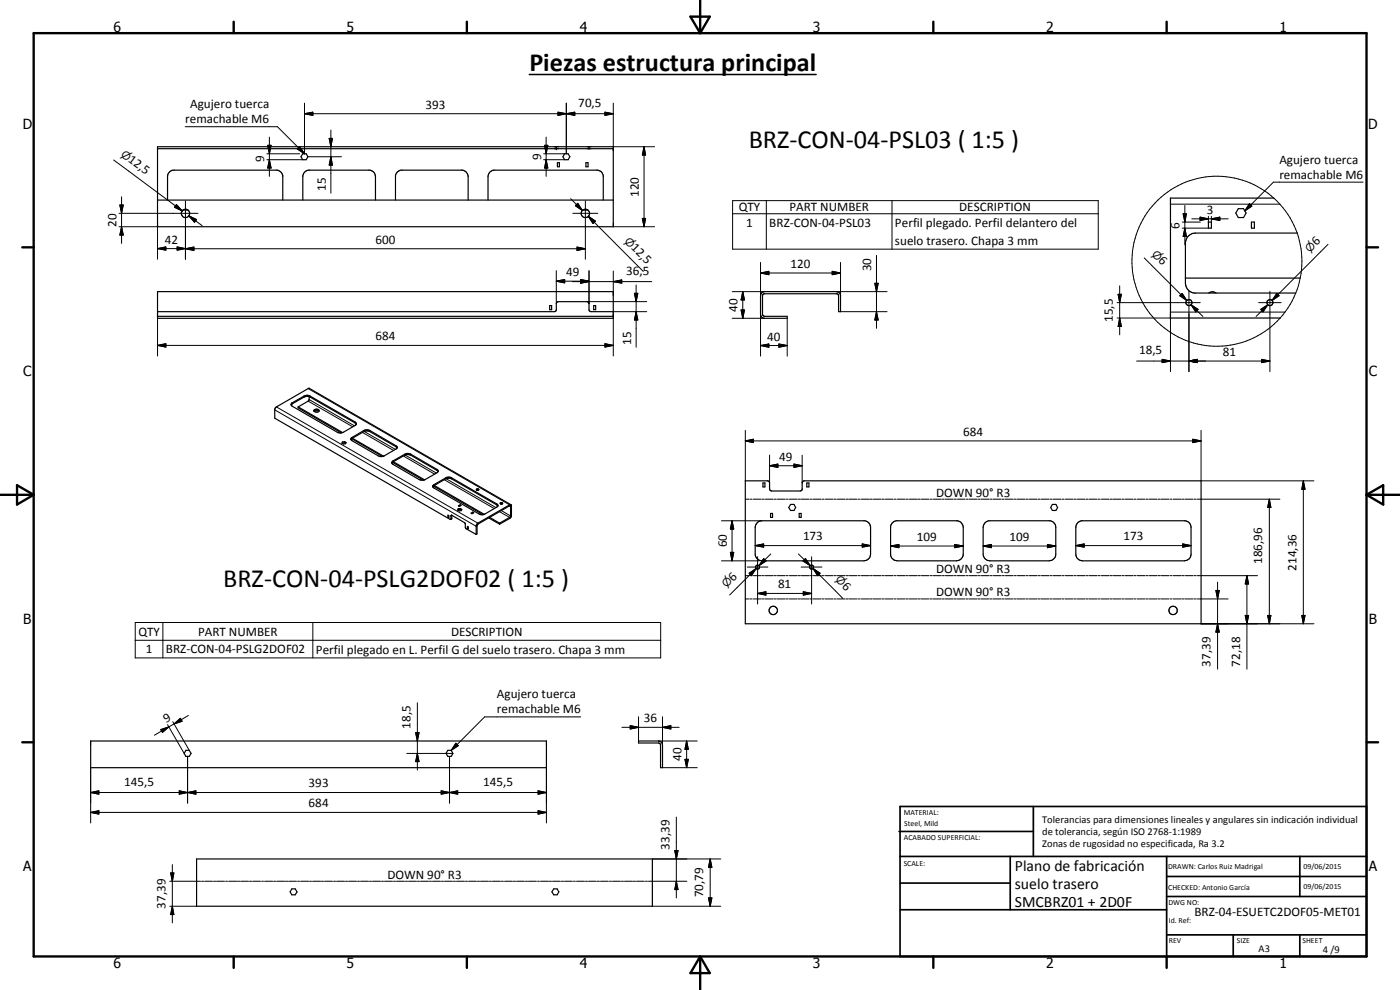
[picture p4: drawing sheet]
<svg xmlns="http://www.w3.org/2000/svg" width="420mm" height="297mm" viewBox="0 0 420 297" stroke-linecap="round" stroke-linejoin="round" font-family="sans-serif">
<g fill="none" stroke="#000" stroke-width=".35">
<path d="M47.3 44h136.8v24h-136.8zM47.3 44.6h136.8M90.8 46.1h1.1l.5 .9-.5 .9h-1.1l-.5-.9zM167 44v.6M167.3 48.8h.6v1.2h-.6zM169.4 46.1h1.1l.5 .9-.5 .9h-1.1l-.5-.9zM175.8 48.8h.7v1.2h-.7zM176.8 44v.6M382.3 59.4h-31v36h32.9M47.3 60h136.8M50.3 60v-7a1.98 1.98 0 0 1 1.6-1.9h31.7l.8 .6 .5 1v7.3M54.9 63h1.5"/>
<path d="M90.9 60v-7.3l.4-1 1.2-.6h18.9l.8 .6 .4 1 .1 7.3M118.7 60v-7.3l.5-1 .8-.6h18.8a2.09 2.09 0 0 1 1.7 1.9v7M146.5 60v-7.3a1.93 1.93 0 0 1 1.6-1.6h31.6l.9 .6 .4 1v7.3M174.9 63h1.5M362.7 66.6h.8v1.9h-.8zM371.6 62.6h1.6l.8 1.3-.8 1.4h-1.6l-.7-1.4zM375.6 66.6h.9v1.9h-.9zM389.3 69.9h-30.5a3 3 0 0 0-3 3v12.1a3 3 0 0 0 2.6 2.9h30.5M47.3 93.5h119.1l.6-.4v-2.2l.6-.4h8.6l.5 .4 .1 2 .4 .6h6.9M47.3 87.5h136.8v8h-136.8zM47.3 94.9h136.8M165 91.7h.6v1.2h-.6z"/>
<path d="M178.2 91.7h.6v1.2h-.6zM228.5 88l.9-.5h21.9l.7 .5 .3 .7v4.8h-.6v-4.8l-.5-.6h-21.9l-.5 .6 .2 6 .4 .2h6.9v.6h-7.1l-.7-.5-.3-.7v-5.6zM355.8 83.4h34.4M362.7 87.9a1.84 1.84 0 0 1 2.3 0M92.8 119l-.2 1.3-3.1 1.8M87.4 121.5l.2-.6 3.7-2.1 1.3-.1 14 7.9 .3 .7M87.4 121.5l13.8 8.2 1.2 .2M87.4 121.5l.3-.3 3.6-2.1 .6-.2 1 .1 13.7 7.9 .3 .4M89.5 122.1l13.3 7.7M89.5 122.1v.3l12.9 7.5M94.3 123.4a1.01 1.01 0 0 1 1.4 0M94.3 122.9a.75 .75 0 0 1 .9-.2 .75 .75 0 0 1 .5 .7 1.01 1.01 0 0 1-1.5-.2z"/>
<path d="M102.8 132.6v.3M102.8 132.9l-.1 .2M102.8 129.8l-.4 .1M103.4 132.5l.5 .3-.2 .3-.6 .1-.5-.2 .2-.4M103.4 132.5v.3M103.4 132.8l.3 .2M103.4 132.5l-.6 .1M103.4 132.8l-.6 .1M105.3 131.9l.2-.6 3.7-2.1 .9-.3 .9 .3 7.8 4.5 .4 .7M105.3 131.9l8.6 5h1.2l4.1-2.5M105.5 131.6l-.2 .3M105.5 131.6l9.3 5.3"/>
<path d="M105.7 131.5l-.2 .1M105.7 131.5l3.7-2.1 1.2-.1 8.6 5.1M105.7 131.5l9.4 5.4M106.9 127.3l-4.1 2.5M117.6 139l.3-.7 3.6-2 1.1-.2 8.5 4.7 .4 .7M117.6 139l8.2 4.9 1.6 .1M117.6 139l.3-.4 3.6-2 1.1-.2 .7 .2 8.2 4.9M117.8 138.7l9.2 5.4M118.1 138.6l9.3 5.4M130 145.7l4-2.4h1.3l13.7 7.9 .4 .6-4 2.5-1.2 .1-14-8-.2-.2zM130.1 145.8l-.2 .2M130.1 145.8l3.7-2.1 1.4-.2 14.2 8.3"/>
<path d="M130.1 145.8l14.9 8.6M130.3 145.7l15.1 8.6M131.5 141.5l-4.1 2.5M134.4 154.6l.3 .1v.6l-.3-.1zM134.7 155l-.3 .2M135.6 154.6l3.8 2.2 .2 .3v1.1l.3 .5 3 1.7M135.6 154.6l-.3 .1-.1 1.2M135.6 154.6v1l-.4 .3M137.5 152.7v.3M137.5 153l-.1 .1M137.6 151.8l.5-.3 .3 .1-.6 .3zM138.1 151.5v.3"/>
<path d="M138.1 152.6v.3M138.1 152.6l-.6 .1M138.1 152.9l-.6 .1M138.1 152.6l.5 .2-.1 .4-.7 .1-.4-.3 .1-.3M138.1 152.9l.4 .2M140.3 157.9l.2 .2v.6l-.2-.2zM140.5 158.4l-.2 .1M141.4 154l.5-.3 .3 .1-.6 .3zM141.9 153.7v.3M143.1 147.1h.5M143.1 147.1l-.2-.2 .3-.2h.4v.4M146.7 155.4l3.2 1.9"/>
<path d="M147 155.2l2.9 1.8M149.9 157l3.3-1.9v-3.3l-9.8 5.5-.2 .3v2.6l-.3 .2M149.9 157v.3M150.1 150.9h.7a.34 .34 0 0 1-.3 .4 .34 .34 0 0 1-.4-.4zM150.2 151.2h.5M153.3 151.4l-60.5-34.9-10.2 6-.1 3 52.7 30.4M153.3 151.4l-9.9 5.6-.5 .7v2.7M153.3 151.4l.2 .2-.1 3.4-.5 .6-3 1.7M223.7 144.3h6.8l.5 .6v2l.6 .4h8.6l.5-.4 .1-2.2 .6-.4h119.1v42.9h-136.8zM227.4 156.7l.9-.4h31.3a2.07 2.07 0 0 1 1.7 1.9v8a2 2 0 0 1-2 2.1h-30.6a2.09 2.09 0 0 1-2.1-2.1v-8l.2-.6zM229 144.9h.6v1.2h-.6zM231.3 154.1h.5v1.1h-.5z"/>
<path d="M237.3 151.3h1l.5 1-.5 .9h-1l-.6-.9zM239.8 154.1h.6v1.1h-.6zM242.1 144.9h.7v1.2h-.7zM267.7 157l1.2-.7h18.5a2.2 2.2 0 0 1 1.7 1.9v8a2.09 2.09 0 0 1-2 2.1h-17.8l-1-.3-.6-.4-.4-1v-8.7zM295.5 157l1.2-.7h18.5l.7 .2 .9 1.1 .1 .6v8a2 2 0 0 1-2 2.1h-17.8a2.09 2.09 0 0 1-2-2.1v-8zM315.8 151.3h1.1l.5 1-.5 .9h-1.1l-.5-.9zM323.6 156.7l.9-.4h31.3a2.07 2.07 0 0 1 1.7 1.9v8a2 2 0 0 1-2 2.1h-30.6a2.09 2.09 0 0 1-2-2.1v-8l.2-.9zM27.2 222.3h136.8v8h-136.8zM55.8 225.1h1l.6 1-.6 .8h-1l-.5-.8zM134.4 225.1h1l.5 1-.5 .8h-1l-.6-.8zM191.6 222.3h6l1 .5 .2 .7v6.8h-.6l-.1-7.1-.5-.3h-6zM59 257.7h136.8v14.2h-136.8z"/>
<path d="M87.6 266.7h1l.5 .9-.5 .9h-1l-.5-.9zM166.2 266.7h1l.5 .9-.5 .9h-1l-.6-.9z"/>
<circle cx="55.7" cy="64" r="1.25"/>
<circle cx="175.7" cy="64" r="1.26"/>
<circle cx="356.8" cy="90.8" r=".89"/>
<circle cx="381.1" cy="90.8" r=".91"/>
<circle cx="227.4" cy="170.1" r=".61"/>
<circle cx="243.6" cy="170.2" r=".6"/>
<circle cx="232.1" cy="183.2" r="1.25"/>
<circle cx="352.1" cy="183.2" r="1.26"/>
</g>
<g fill="none" stroke="#000" stroke-width=".3">
<path d="M55.6 38h27.7l8.1 8.1M91.4 34.1l2.5-.4v.9zM91.4 34.1h92.7M91.4 30.9v15.2M99.3 39v19M167.5 33.7l2.5 .4-2.5 .5zM170 34.1l2.5-.4v.9zM170 30.9v15.2M181.6 33.7l2.5 .4-2.5 .5zM184.1 30.9v14.3M34.1 48l20.6 15.3M36.5 59.1v13.9"/>
<path d="M80.1 47.9h10.7M80.1 46.1h9.8M80.3 43.6h1.1l-.6 2.5zM80.8 47.9l.6 2.5h-1.1zM80.8 41.1v11.8M89.2 44.7l.7-.7 1.5 2.1zM89.9 44l1.5 2.1-2.2-1.4zM92.4 47h10.1M98.8 41.5h1l-.5 2.5zM99.3 47l.5 2.5h-1zM163.1 47.9h6.3M163.1 46.1h6.3"/>
<path d="M163.4 43.6h1l-.5 2.5zM163.9 47.9l.5 2.5h-1zM163.9 41.1v11.8M171.3 59.6l3.5 3.6M184.1 44h12.4M193.3 44l.4 2.5h-.9zM193.3 44v24M409.1 54.7h-26.9l-8.6 8.6M35.7 68h11.6M35.7 64h23.7M36 61.5h1l-.5 2.5zM36.5 68l.5 2.5h-1z"/>
<path d="M47.3 74.6l2.5-.5v1zM47.3 66.8v11M47.3 74.6h8.4M52.7 61.8l2 1.5M52.9 61.4l1.8 1.9-2.3-1.1zM53.2 74.1l2.5 .5-2.5 .5zM55.7 74.6l2.5-.5v1zM55.7 74.6h120M55.7 60.3v17.5M56.7 64.8l2.3 1.1-.6 .8zM56.7 64.8l4 2.9M171.9 64h7.5"/>
<path d="M173.2 74.1l2.5 .5-2.5 .5zM173.4 61l1.4 2.2-2.1-1.5zM175.7 60.3v17.5M176.6 64.9l2.1 1.4-.7 .8zM176.6 64.9l1.7 1.8M176.6 64.9l16.5 16.5M184.1 68h12.4M192.8 65.5h.9l-.4 2.5zM219.9 60.2h109.7v14.6h-109.7zM219.9 64.1h109.7M228.2 78.7v10M230 60.2v14.6"/>
<path d="M252.3 78.7v10M263 76.6v21.9M267.7 60.2v14.6M343.4 77.4l12.8 12.8M351.3 61.3h32.8M354.8 68.5h7.9M354.8 66.6h5.4M355.1 64.1h1l-.5 2.5zM355.6 68.5l.5 2.5h-1zM355.6 61.6v11.8M357.7 65.7h10.9M360.2 65.2l2.5 .5-2.5 .5z"/>
<path d="M362.7 64.9l-.1 1.7M363.5 65.7l2.6-.5v1zM363.5 64.9v1.7M375 61.1l.7 .7-2.1 1.5zM398.6 73.3l-16.8 16.9M47.3 93.5v13.3M167 84.4l2.5-.5v1zM167 84.4h9.8M167 84.4l2.4-.5v1zM167 81.2v9.9M171.8 84.5h23.8M174.3 83.9l2.5 .5-2.5 .5z"/>
<path d="M174.3 84l2.5 .5-2.5 .5zM174.3 84l2.5 .5-2.5 .5v-1.1l2.5 .5M176.2 90.5h17.9M176.8 84.4l-2.5 .5M176.8 81.2v9.9M184.1 84.5l2.5-.5v1zM184.1 81.3v7.4M190.4 88h1l-.5 2.5zM190.9 93.5l.5 2.5h-1zM190.9 85.5v18.7M194.1 93.5h-10v13.3M219.7 87.5h9.7"/>
<path d="M219.7 95.5h9.7M222.4 93h1l-.5 2.5zM222.9 87.5l.5 2.5h-1zM222.9 87.5v8M228.2 81.9l2.5-.5v1zM228.2 81.9h24.1M228.2 94.3v12.5M236.3 95.5v11.3M249.8 81.4l2.5 .5-2.5 .5zM251 87.5h15.2M252.3 93.5h13.9M262.5 85h1.1l-.6 2.5z"/>
<path d="M263 93.5l.6 2.5h-1.1zM335.3 95.4h16M335.3 90.8h24.9M335.6 88.3h.9l-.5 2.5zM336 95.4l.5 2.6h-.9zM336 85.8v14.7M354.1 88.7l.7-.6 1.4 2.1zM356.8 87.4v24.1M357.5 91.4l2.1 1.4-.8 .8zM357.5 91.4l3.5 3.6M377.7 90.8h6.8M378.4 92.8l2.1-1.4-1.5 2.2z"/>
<path d="M380.5 91.4l-3.5 3.6M381.1 87.4v24.1M383.2 88.1l.7 .6-2.1 1.5zM385.6 93.6h-34.3v17.9M47.3 103.6l2.5-.5v1zM47.3 103.6h136.8M91.3 118.8v.3M92.5 116.6l60.4 34.9v.3l.3 .1 .3-.1M92.8 119.9l13.6 7.9M93 118.8v.3M181.6 103.1l2.5 .5-2.5 .5zM228.2 103.7l2.5-.5v1z"/>
<path d="M228.2 103.7h8.1M233.8 103.2l2.5 .5-2.5 .5zM341.1 108.3h40M348.8 107.8l2.5 .5-2.5 .5zM356.8 108.3l2.5-.5v1zM378.6 107.8l2.5 .5-2.5 .5zM82.5 123l60.4 34.9 .3-.1M83 122.1l60.4 34.9v.3M87.7 120.9v.3M92.5 120.4l13.4 7.7M105.7 131.2v.3M106.6 126.6v.3"/>
<path d="M108.8 129.8l9.3 5.4M109.2 129.2v.3M109.3 129.5l9.3 5.3M111 129.2v.3M117.9 138.3v.3M118.8 133.7v.3M121.1 136.8l9.3 5.4M121.5 136.3v.3M121.6 136.5l9.4 5.4M123.3 136.3v.3M223.7 132.3l2.4-.5v1zM223.7 132.3h136.8"/>
<path d="M223.7 129.1v15.2M231 139.7l2.5-.5v1.1zM231 139.7h9.7M231 136.6v8.3M238.3 139.2l2.4 .5-2.4 .6zM240.7 136.6v8.3M358 131.8l2.5 .5-2.5 .5zM360.5 129.1v15.2h33.8M130.2 145.4v.3M131.1 140.8v.3M133.3 143.9l15.1 8.7M133.8 143.4v.3"/>
<path d="M133.9 143.6l15 8.7M135.5 143.4v.3M135.6 154.6l-.3 .2M135.6 155.5l-.3 .2M149 151.2v.3M149.9 153.5l3 1.7v.4M150.5 153.2l2.7 1.6 .3-.2M216.5 156.3h12.2M219.7 156.3l.5 2.4h-1zM219.7 156.3v12M223.7 149.8h1.2M225.2 149.8h.6"/>
<path d="M226.1 149.8h2.4M228.8 149.8h.6M229.6 149.8h2.5M232.4 149.8h.5M233.2 149.8h2.5M236 149.8h.5M236.9 149.8h2.4M239.6 149.8h.6M240.4 149.8h2.5M243.2 149.8h.5M244 149.8h2.5M246.7 149.8h.6"/>
<path d="M247.7 149.8h2.4M250.3 149.8h.7M251.3 149.8h2.3M253.9 149.8h.7M254.8 149.8h2.4M257.6 149.8h.5M258.5 149.8h2.4M261.1 149.8h.7M262.1 149.8h2.3M264.7 149.8h.7M265.7 149.8h2.3M268.4 149.8h.5"/>
<path d="M269.3 149.8h2.4M272 149.8h.6M272.9 149.8h2.4M275.5 149.8h.7M276.5 149.8h2.3M279.2 149.8h.6M280.1 149.8h2.4M282.8 149.8h.6M283.7 149.8h2.4M286.4 149.8h.6M287.3 149.8h2.3M290 149.8h.6"/>
<path d="M290.9 149.8h2.4M293.6 149.8h.6M294.5 149.8h2.4M297.2 149.8h.6M298.1 149.8h2.4M300.8 149.8h.6M301.7 149.8h2.4M304.4 149.8h.6M305.3 149.8h2.4M308 149.8h.6M308.9 149.8h2.4M311.6 149.8h.6"/>
<path d="M312.5 149.8h2.4M315.2 149.8h.6M316 149.8h2.5M318.8 149.8h.6M319.7 149.8h2.4M322.4 149.8h.5M323.2 149.8h2.5M326 149.8h.5M326.8 149.8h2.5M329.6 149.8h.5M330.5 149.8h2.4M333.2 149.8h.6"/>
<path d="M334 149.8h2.5M336.8 149.8h.5M337.6 149.8h2.5M340.3 149.8h.6M341.3 149.8h2.4M343.9 149.8h.7M344.9 149.8h2.3M347.5 149.8h.7M348.4 149.8h2.4M351.2 149.8h.5M352.1 149.8h2.4M354.7 149.8h.7"/>
<path d="M355.7 149.8h2.3M358.3 149.8h.7M359.3 149.8h24.8M380.9 149.8l.5 2.5h-1zM380.9 149.8v37.4M391.1 144.3l.6 2.5h-1zM391.1 144.3v42.9M216.5 168.3h10.8M219.2 165.7h1l-.5 2.6zM223.7 179.7h1.2M223.7 172.7h1.2M224.3 170.1h6.2"/>
<path d="M224.8 172l2.1-1.4-1.4 2.1zM225.2 179.7h.6M225.2 172.7h.6M226.1 179.7h2.4M226.1 172.7h2.4M226.6 163.7l2.6-.5v1zM226.6 163.7h34.7M226.9 170.6l-7.9 7.9M227.4 178.1l2.5-.6v1.1zM227.4 178.1h16.2M227.4 167v14.2M227.5 168.3h.4"/>
<path d="M228.8 179.7h.6M228.8 172.7h.6M229.2 167.6l.7 .7-2.1 1.4zM229.6 179.7h2.5M229.6 172.7h2.5M231.3 166.2l-3.5 3.5M232.4 179.7h.5M232.4 172.7h.5M233.2 179.7h2.5M233.2 172.7h2.5M236 179.7h.5M236 172.7h.5"/>
<path d="M236.9 179.7h2.4M236.9 172.7h2.4M239.6 179.7h.6M239.6 172.7h.6M239.6 166.2l3.6 3.5M240.4 179.7h2.5M240.4 172.7h2.5M240.4 170.1h6.3M241.1 177.5l2.5 .6-2.5 .5zM241.7 167.6l1.5 2.1-2.2-1.4zM243.2 179.7h.5M243.2 172.7h.5"/>
<path d="M243.6 167v14.2M244 170.6l2.1 1.4-.7 .7zM244 170.6l8.9 8.9M244 179.7h2.5M244 172.7h2.5M246.7 179.7h.6M246.7 172.7h.6M247.7 179.7h2.4M247.7 172.7h2.4M250.3 179.7h.7M250.3 172.7h.7M251.3 179.7h2.3"/>
<path d="M251.3 172.7h2.3M253.9 179.7h.7M253.9 172.7h.7M254.8 179.7h2.4M254.8 172.7h2.4M257.6 179.7h.5M257.6 172.7h.5M258.5 179.7h2.4M258.5 172.7h2.4M258.8 163.2l2.5 .5-2.5 .5zM261.1 179.7h.7M261.1 172.7h.7"/>
<path d="M262.1 179.7h2.3M262.1 172.7h2.3M264.7 179.7h.7M264.7 172.7h.7M265.7 179.7h2.3M265.7 172.7h2.3M267.3 163.8l2.5-.4v.9zM267.3 163.8h21.8M268.4 179.7h.5M268.4 172.7h.5M269.3 179.7h2.4M269.3 172.7h2.4"/>
<path d="M272 179.7h.6M272 172.7h.6M272.9 179.7h2.4M272.9 172.7h2.4M275.5 179.7h.7M275.5 172.7h.7M276.5 179.7h2.3M276.5 172.7h2.3M279.2 179.7h.6M279.2 172.7h.6M280.1 179.7h2.4M280.1 172.7h2.4"/>
<path d="M282.8 179.7h.6M282.8 172.7h.6M283.7 179.7h2.4M283.7 172.7h2.4M286.4 179.7h.6M286.4 172.7h.6M286.5 163.4l2.6 .4-2.6 .5zM287.3 179.7h2.3M287.3 172.7h2.3M290 179.7h.6M290 172.7h.6M290.9 179.7h2.4"/>
<path d="M290.9 172.7h2.4M293.6 179.7h.6M293.6 172.7h.6M294.5 179.7h2.4M294.5 172.7h2.4M295.1 163.8l2.4-.4v.9zM295.1 163.8h21.8M297.2 179.7h.6M297.2 172.7h.6M298.1 179.7h2.4M298.1 172.7h2.4M300.8 179.7h.6"/>
<path d="M300.8 172.7h.6M301.7 179.7h2.4M301.7 172.7h2.4M304.4 179.7h.6M304.4 172.7h.6M305.3 179.7h2.4M305.3 172.7h2.4M308 179.7h.6M308 172.7h.6M308.9 179.7h2.4M308.9 172.7h2.4M311.6 179.7h.6"/>
<path d="M311.6 172.7h.6M312.5 179.7h2.4M312.5 172.7h2.4M314.4 163.4l2.5 .4-2.5 .5zM315.2 179.7h.6M315.2 172.7h.6M316 179.7h2.5M316 172.7h2.5M318.8 179.7h.6M318.8 172.7h.6M319.7 179.7h2.4M319.7 172.7h2.4"/>
<path d="M322.4 179.7h.5M322.4 172.7h.5M322.9 163.7l2.5-.5v1zM322.9 163.7h34.6M323.2 179.7h2.5M323.2 172.7h2.5M326 179.7h.5M326 172.7h.5M326.8 179.7h2.5M326.8 172.7h2.5M329.6 179.7h.5M329.6 172.7h.5"/>
<path d="M330.5 179.7h2.4M330.5 172.7h2.4M333.2 179.7h.6M333.2 172.7h.6M334 179.7h2.5M334 172.7h2.5M336.8 179.7h.5M336.8 172.7h.5M337.6 179.7h2.5M337.6 172.7h2.5M340.3 179.7h.6M340.3 172.7h.6"/>
<path d="M341.3 179.7h2.4M341.3 172.7h2.4M343.9 179.7h.7M343.9 172.7h.7M344.9 179.7h2.3M344.9 172.7h2.3M347.5 179.7h.7M347.5 172.7h.7M348.4 179.7h2.4M348.4 172.7h2.4M351.2 179.7h.5M351.2 172.7h.5"/>
<path d="M352.1 179.7h2.4M352.1 172.7h2.4M354.7 179.7h.7M354.7 172.7h.7M355 163.2l2.5 .5-2.5 .5zM355.7 179.7h2.3M355.7 172.7h2.3M358.3 179.7h.7M358.3 172.7h.7M359.3 179.7h9.3M359.3 172.7h18.1M364.9 177.2h1l-.5 2.5z"/>
<path d="M365.4 174.7v26.1M374.2 172.7l.5 2.5h-1zM374.2 172.7v28.1M40.6 186.8h157.7v10.6h-157.7zM40.6 192.1h157.7M48.9 186.8v10.6M93.9 186.8v10.6M360.5 187.2h33.8M365.4 187.2l.5 2.5h-1zM373.7 184.7h1l-.5 2.5zM380.4 184.7h1l-.5 2.5zM390.7 184.7h1l-.6 2.5z"/>
<path d="M48.2 218.9l2.5-.8-1.9 1.7zM50.3 217.4l5 8.7M51.8 216.5l5 8.6M52.2 217.2l1.9-1.7 .5 .9zM52.2 217.2l-5.9 3.4M56.5 214.7l-4.3 2.5M124.7 219.8h1.1l-.5 2.5zM125.3 210.9v20.2M174.3 215.1h-28.9l-10 10M186.6 218.2h17.2M189.1 217.7l2.5 .5-2.5 .5zM191.6 215.1v7.2"/>
<path d="M198.8 218.2l2.5-.5v1zM198.8 215.1v8.4M27.2 237.8l2.5-.5v1zM27.2 230.3v16.6M27.2 237.8h136.8M53.8 237.3l2.5 .5-2.5 .5zM53.8 237.3l5 1v-1l-5 1zM56.3 237.8l2.5-.5v1zM56.3 226.9v14.1M122.1 226.1h13.8M125.3 226.1l.5 2.4h-1.1zM132.4 237.3l2.5 .5-2.5 .5z"/>
<path d="M134.9 237.8l2.5-.5v1zM134.9 226.9v14.1M136.8 223l.7 .7-2.1 1.4zM161.5 237.3l2.5 .5-2.5 .5zM164 230.3v16.6M197.6 222.3h11.6M198.8 230.3h10.4M205.6 227.8h1l-.5 2.5zM206.1 222.3l.5 2.5h-1zM206.1 222.3v8M27.2 243.8l2.5-.6v1.1zM27.2 243.8h136.8"/>
<path d="M51.7 259.4v17.5M161.5 243.2l2.5 .6-2.5 .5zM195.8 257.7h20.5M202.5 255.2h1l-.5 2.5zM203 245.2v24.2M213.1 257.7l.5 2.5h-1zM213.1 257.7v14.2M51 264.4h9.2M51 271.9h8M51.2 261.9h1l-.5 2.5zM51.7 271.9l.5 2.5h-1zM60.5 264.4h.6"/>
<path d="M61.4 264.4h2.4M64.1 264.4h.6M65 264.4h2.4M67.7 264.4h.6M68.6 264.4h2.4M71.3 264.4h.6M72.2 264.4h2.4M74.9 264.4h.6M75.8 264.4h2.4M78.5 264.4h.6M79.4 264.4h2.4M82.1 264.4h.6"/>
<path d="M83 264.4h2.4M85.7 264.4h.6M86.6 264.4h2.4M89.3 264.4h.6M90.2 264.4h2.4M92.9 264.4h.6M93.8 264.4h2.4M96.5 264.4h.6M97.4 264.4h2.4M100.1 264.4h.6M101 264.4h2.4M103.7 264.4h.6"/>
<path d="M104.6 264.4h2.4M107.3 264.4h.6M108.2 264.4h2.4M110.9 264.4h.6M111.8 264.4h2.4M114.5 264.4h.6M115.4 264.4h2.4M118.1 264.4h.6M119 264.4h2.4M121.7 264.4h.6M122.6 264.4h2.4M125.3 264.4h.6"/>
<path d="M126.2 264.4h2.4M128.9 264.4h.6M129.8 264.4h2.4M132.5 264.4h.6M133.4 264.4h2.4M136.1 264.4h.6M137 264.4h2.4M139.7 264.4h.6M140.6 264.4h2.4M143.3 264.4h.6M144.2 264.4h2.4M146.9 264.4h.6"/>
<path d="M147.8 264.4h2.4M150.5 264.4h.6M151.4 264.4h2.4M154.1 264.4h.6M155 264.4h2.4M157.7 264.4h.6M158.6 264.4h2.4M161.3 264.4h.6M162.2 264.4h2.4M164.9 264.4h.6M165.8 264.4h2.4M168.5 264.4h.6"/>
<path d="M169.4 264.4h2.4M172.1 264.4h.6M173 264.4h2.4M175.7 264.4h.6M176.6 264.4h2.4M179.3 264.4h.6M180.2 264.4h2.4M182.9 264.4h.6M183.8 264.4h2.4M186.5 264.4h.6M187.4 264.4h2.4M190.1 264.4h.6"/>
<path d="M191 264.4h2.4M193.7 264.4h.6M194.6 264.4h11.6M195.8 271.9h20.5M203 264.4l.5 2.5h-1zM212.6 269.4h1l-.5 2.5z"/>
<circle cx="365.2" cy="78.4" r="25.5"/>
</g>
<g fill="#000">
<circle cx="167" cy="44" r=".18"/>
<circle cx="167" cy="44.6" r=".18"/>
<circle cx="351.3" cy="95.4" r=".18"/>
</g>
<g fill="none" stroke="#000" stroke-width=".71">
<path d="M10.1 9.9h400v277.1h-400zM70.1 6.5v3.4M140.1 6.5v3.4M207.2 5h5.8l-2.9 4.9zM210.1 0v9.9M280.1 6.5v3.4M350.1 6.5v3.4M6.7 74.2h3.4M410.1 74.2h3.5M.1 148.5h10M5.1 145.6l5 2.9-5 2.9zM410.1 148.5h10"/>
<path d="M410.1 148.5l5-2.9v5.8zM6.7 222.7h3.4M410.1 222.7h3.5M70.1 287v3.4M140.1 287v3.4M210.1 287v10M210.1 287l2.9 5h-5.8zM280.1 287v3.4M350.1 287v3.4"/>
</g>
<g fill="none" stroke="#000" stroke-width=".51">
<path d="M269.8 249.5h40.3M270.1 242h140v45h-140zM270.1 257h140M303.2 257v16M310.1 242v15M350.1 257v30M390.1 257v12M270.1 265h33.1M270.1 273h80M350.1 269h60M350.1 263h60M350.1 280.5h60"/>
<path d="M370.1 280.5v6.5M390.1 280.5v6.5"/>
</g>
<path d="M158.9 22.4h86" fill="none" stroke="#000" stroke-width=".46"/>
<g fill="#000">
<path d="M91.4 34.1l2.5-.4v.9zM167.5 33.7l2.5 .4-2.5 .5zM170 34.1l2.5-.4v.9zM181.6 33.7l2.5 .4-2.5 .5zM80.3 43.6h1.1l-.6 2.5zM80.8 47.9l.6 2.5h-1.1zM89.9 44l1.5 2.1-2.2-1.4zM98.8 41.5h1l-.5 2.5zM99.3 47l.5 2.5h-1zM163.4 43.6h1l-.5 2.5zM163.9 47.9l.5 2.5h-1zM193.3 44l.4 2.5h-.9z"/>
<path d="M36 61.5h1l-.5 2.5zM36.5 68l.5 2.5h-1zM47.3 74.6l2.5-.5v1zM52.9 61.4l1.8 1.9-2.3-1.1zM53.2 74.1l2.5 .5-2.5 .5zM55.7 74.6l2.5-.5v1zM56.7 64.8l2.3 1.1-.6 .8zM173.4 61l1.4 2.2-2.1-1.5zM173.2 74.1l2.5 .5-2.5 .5zM176.6 64.9l2.1 1.4-.7 .8zM192.8 65.5h.9l-.4 2.5zM355.1 64.1h1l-.5 2.5z"/>
<path d="M355.6 68.5l.5 2.5h-1zM360.2 65.2l2.5 .5-2.5 .5zM363.5 65.7l2.6-.5v1zM375 61.1l.7 .7-2.1 1.5zM167 84.4l2.5-.5v1zM174.3 83.9l2.5 .5-2.5 .5zM174.3 84l2.5 .5-2.5 .5zM184.1 84.5l2.5-.5v1zM190.4 88h1l-.5 2.5zM190.9 93.5l.5 2.5h-1zM222.4 93h1l-.5 2.5zM222.9 87.5l.5 2.5h-1z"/>
<path d="M228.2 81.9l2.5-.5v1zM249.8 81.4l2.5 .5-2.5 .5zM262.5 85h1.1l-.6 2.5zM263 93.5l.6 2.5h-1.1zM335.6 88.3h.9l-.5 2.5zM336 95.4l.5 2.6h-.9zM354.1 88.7l.7-.6 1.4 2.1zM357.5 91.4l2.1 1.4-.8 .8zM378.4 92.8l2.1-1.4-1.5 2.2zM383.2 88.1l.7 .6-2.1 1.5zM47.3 103.6l2.5-.5v1zM181.6 103.1l2.5 .5-2.5 .5z"/>
<path d="M228.2 103.7l2.5-.5v1zM233.8 103.2l2.5 .5-2.5 .5zM348.8 107.8l2.5 .5-2.5 .5zM356.8 108.3l2.5-.5v1zM378.6 107.8l2.5 .5-2.5 .5zM223.7 132.3l2.4-.5v1zM231 139.7l2.5-.5v1.1zM358 131.8l2.5 .5-2.5 .5zM219.7 156.3l.5 2.4h-1zM238.3 139.2l2.4 .5-2.4 .6zM380.9 149.8l.5 2.5h-1zM391.1 144.3l.6 2.5h-1z"/>
<path d="M219.2 165.7h1l-.5 2.6zM224.8 172l2.1-1.4-1.4 2.1zM226.6 163.7l2.6-.5v1zM229.2 167.6l.7 .7-2.1 1.4zM227.4 178.1l2.5-.6v1.1zM241.7 167.6l1.5 2.1-2.2-1.4zM241.1 177.5l2.5 .6-2.5 .5zM244 170.6l2.1 1.4-.7 .7zM258.8 163.2l2.5 .5-2.5 .5zM267.3 163.8l2.5-.4v.9zM286.5 163.4l2.6 .4-2.6 .5zM295.1 163.8l2.4-.4v.9z"/>
<path d="M314.4 163.4l2.5 .4-2.5 .5zM322.9 163.7l2.5-.5v1zM355 163.2l2.5 .5-2.5 .5zM364.9 177.2h1l-.5 2.5zM374.2 172.7l.5 2.5h-1zM365.4 187.2l.5 2.5h-1zM373.7 184.7h1l-.5 2.5zM380.4 184.7h1l-.5 2.5zM390.7 184.7h1l-.6 2.5zM48.2 218.9l2.5-.8-1.9 1.7zM52.2 217.2l1.9-1.7 .5 .9zM124.7 219.8h1.1l-.5 2.5z"/>
<path d="M189.1 217.7l2.5 .5-2.5 .5zM198.8 218.2l2.5-.5v1zM27.2 237.8l2.5-.5v1zM53.8 237.3l2.5 .5-2.5 .5zM56.3 237.8l2.5-.5v1zM125.3 226.1l.5 2.4h-1.1zM132.4 237.3l2.5 .5-2.5 .5zM136.8 223l.7 .7-2.1 1.4zM134.9 237.8l2.5-.5v1zM161.5 237.3l2.5 .5-2.5 .5zM205.6 227.8h1l-.5 2.5zM206.1 222.3l.5 2.5h-1z"/>
<path d="M27.2 243.8l2.5-.6v1.1zM161.5 243.2l2.5 .6-2.5 .5zM202.5 255.2h1l-.5 2.5zM51.2 261.9h1l-.5 2.5zM51.7 271.9l.5 2.5h-1zM203 264.4l.5 2.5h-1zM212.6 269.4h1l-.5 2.5zM213.1 257.7l.5 2.5h-1z"/>
</g>
<g font-size="7.9">
<text x="158.9" y="21.3">Piezas estructura principal</text>
<text x="224.7" y="44.5">BRZ-CON-04-PSL03 ( 1:5 )</text>
<text x="67" y="176.2">BRZ-CON-04-PSLG2DOF02 ( 1:5 )</text>
</g>
<g font-size="4.7">
<text x="304.6" y="261.2">Plano de fabricación</text>
<text x="304.6" y="266.6">suelo trasero</text>
<text x="304.6" y="272">SMCBRZ01 + 2D0F</text>
</g>
<g font-size="4.2">
<text x="34" y="9.6">6</text>
<text x="104" y="9.6">5</text>
<text x="174" y="9.6">4</text>
<text x="244" y="9.6">3</text>
<text x="314" y="9.6">2</text>
<text x="384" y="9.6">1</text>
<text x="6.8" y="38.7">D</text>
<text x="410.6" y="38.7">D</text>
<text x="7" y="112.9">C</text>
<text x="410.8" y="112.9">C</text>
<text x="7" y="187.1">B</text>
<text x="410.8" y="187.1">B</text>
<text x="7" y="261.4">A</text>
<text x="410.8" y="261.4">A</text>
<text x="34" y="290.4">6</text>
<text x="104" y="290.4">5</text>
<text x="174" y="290.4">4</text>
<text x="244" y="290.4">3</text>
<text x="314" y="290.4">2</text>
<text x="384" y="290.4">1</text>
</g>
<g font-size="3.9">
<text x="57.1" y="32.5">Agujero tuerca</text>
<text x="127.7" y="32.6">393</text>
<text x="173.6" y="32.1">70,5</text>
<text x="55.6" y="37">remachable M6</text>
<text x="38.3" y="48.4" transform="rotate(37 38.3 48.4)">12,5</text>
<text x="79.3" y="48.6" transform="rotate(-90 79.3 48.6)">9</text>
<text x="162.4" y="48" transform="rotate(-90 162.4 48)">9</text>
<text x="384" y="49.1">Agujero tuerca</text>
<text x="384" y="53.6">remachable M6</text>
<text x="97.8" y="57.2" transform="rotate(-90 97.8 57.2)">15</text>
<text x="191.8" y="59.1" transform="rotate(-90 191.8 59.1)">120</text>
<text x="221.7" y="63.5">QTY</text>
<text x="236.9" y="63.4">PART NUMBER</text>
<text x="287.9" y="63.5">DESCRIPTION</text>
<text x="362.2" y="64.1">3</text>
<text x="34.9" y="68" transform="rotate(-90 34.9 68)">20</text>
<text x="223.9" y="68.1">1</text>
<text x="230.9" y="68.1">BRZ-CON-04-PSL03</text>
<text x="268.6" y="68.2">Perfil plegado. Perfil delantero del</text>
<text x="354" y="68.6" transform="rotate(-90 354 68.6)">6</text>
<text x="49.5" y="73.1">42</text>
<text x="112.7" y="73.1">600</text>
<text x="189.2" y="74.5" transform="rotate(45 189.2 74.5)">12,5</text>
<text x="268.6" y="73.5">suelo trasero. Chapa 3 mm</text>
<text x="395.1" y="73.8" transform="rotate(-45 395.1 73.8)">6</text>
<text x="169.9" y="82.8">49</text>
<text x="187.9" y="82.4">36,5</text>
<text x="237.3" y="80.4">120</text>
<text x="261.5" y="81.4" transform="rotate(-90 261.5 81.4)">30</text>
<text x="347.5" y="78.4" transform="rotate(45 347.5 78.4)">6</text>
<text x="221.3" y="93.6" transform="rotate(-90 221.3 93.6)">40</text>
<text x="334" y="96.6" transform="rotate(-90 334 96.6)">15,5</text>
<text x="112.7" y="102.1">684</text>
<text x="189.4" y="103.4" transform="rotate(-90 189.4 103.4)">15</text>
<text x="230.2" y="102.2">40</text>
<text x="341.9" y="106.3">18,5</text>
<text x="367" y="106.8">81</text>
<text x="289.1" y="130.8">684</text>
<text x="233.9" y="138.2">49</text>
<text x="280.9" y="149">DOWN 90° R3</text>
<text x="218.1" y="164.3" transform="rotate(-90 218.1 164.3)">60</text>
<text x="241" y="162.1">173</text>
<text x="275.2" y="162.3">109</text>
<text x="303" y="162.3">109</text>
<text x="337.2" y="162.1">173</text>
<text x="280.9" y="172">DOWN 90° R3</text>
<text x="378.8" y="169.3" transform="rotate(-90 378.8 169.3)">186,96</text>
<text x="389.1" y="171.2" transform="rotate(-90 389.1 171.2)">214,36</text>
<text x="220" y="174.5" transform="rotate(-45 220 174.5)">6</text>
<text x="233.5" y="176.5">81</text>
<text x="252.5" y="176.1" transform="rotate(45 252.5 176.1)">6</text>
<text x="280.9" y="178.9">DOWN 90° R3</text>
<text x="41.5" y="190.7">QTY</text>
<text x="59.5" y="190.7">PART NUMBER</text>
<text x="135.4" y="190.7">DESCRIPTION</text>
<text x="43.8" y="196">1</text>
<text x="49.8" y="196">BRZ-CON-04-PSLG2DOF02</text>
<text x="94.8" y="196.1">Perfil plegado en L. Perfil G del suelo trasero. Chapa 3 mm</text>
<text x="363.3" y="200" transform="rotate(-90 363.3 200)">37,39</text>
<text x="372.1" y="200" transform="rotate(-90 372.1 200)">72,18</text>
<text x="149.1" y="209.5">Agujero tuerca</text>
<text x="149.1" y="214">remachable M6</text>
<text x="49.9" y="216.8" transform="rotate(-30 49.9 216.8)">9</text>
<text x="123.2" y="218.6" transform="rotate(-90 123.2 218.6)">18,5</text>
<text x="193.2" y="216.7">36</text>
<text x="204.5" y="228.3" transform="rotate(-90 204.5 228.3)">40</text>
<text x="37.3" y="235.7">145,5</text>
<text x="92.6" y="236.2">393</text>
<text x="145" y="235.7">145,5</text>
<text x="92.6" y="242.2">684</text>
<text x="200.9" y="254.9" transform="rotate(-90 200.9 254.9)">33,39</text>
<text x="116.3" y="263.7">DOWN 90° R3</text>
<text x="211.1" y="269.3" transform="rotate(-90 211.1 269.3)">70,79</text>
<text x="49.6" y="272.7" transform="rotate(-90 49.6 272.7)">37,39</text>
<text x="358.5" y="275">BRZ-04-ESUETC2DOF05-MET01</text>
</g>
<g font-size="3.3">
<text x="36" y="46.8" transform="rotate(37 36 46.8)">n</text>
<text x="187.2" y="72.5" transform="rotate(45 187.2 72.5)">n</text>
<text x="345.5" y="76.4" transform="rotate(45 345.5 76.4)">n</text>
<text x="393.1" y="75.8" transform="rotate(-45 393.1 75.8)">n</text>
<text x="218" y="176.4" transform="rotate(-45 218 176.4)">n</text>
<text x="250.6" y="174.1" transform="rotate(45 250.6 174.1)">n</text>
</g>
<g font-size="3.1">
<text x="312.7" y="246.8">Tolerancias para dimensiones lineales y angulares sin indicación individual</text>
<text x="312.7" y="250.4">de tolerancia, según ISO 2768-1:1989</text>
<text x="312.7" y="254">Zonas de rugosidad no especificada, Ra 3.2</text>
<text x="377.7" y="285.6">A3</text>
<text x="397" y="285.9">4 /9</text>
</g>
<g font-size="2.4">
<text x="271.2" y="244.4">MATERIAL:</text>
<text x="271.3" y="252">ACABADO SUPERFICIAL:</text>
<text x="271.4" y="247.9">Steel, Mild</text>
<text x="271.2" y="259.7">SCALE:</text>
<text x="350.6" y="260.8">DRAWN: Carlos Ruiz Madrigal</text>
<text x="391.2" y="260.6">09/06/2015</text>
<text x="350.6" y="267.1">CHECKED: Antonio García</text>
<text x="391.2" y="266.7">09/06/2015</text>
<text x="350.6" y="271.4">DWG NO:</text>
<text x="350.8" y="276.9">Id. Ref:</text>
<text x="350.8" y="282.8">REV</text>
<text x="371.2" y="282.9">SIZE</text>
<text x="390.9" y="282.9">SHEET</text>
</g>
</svg>
